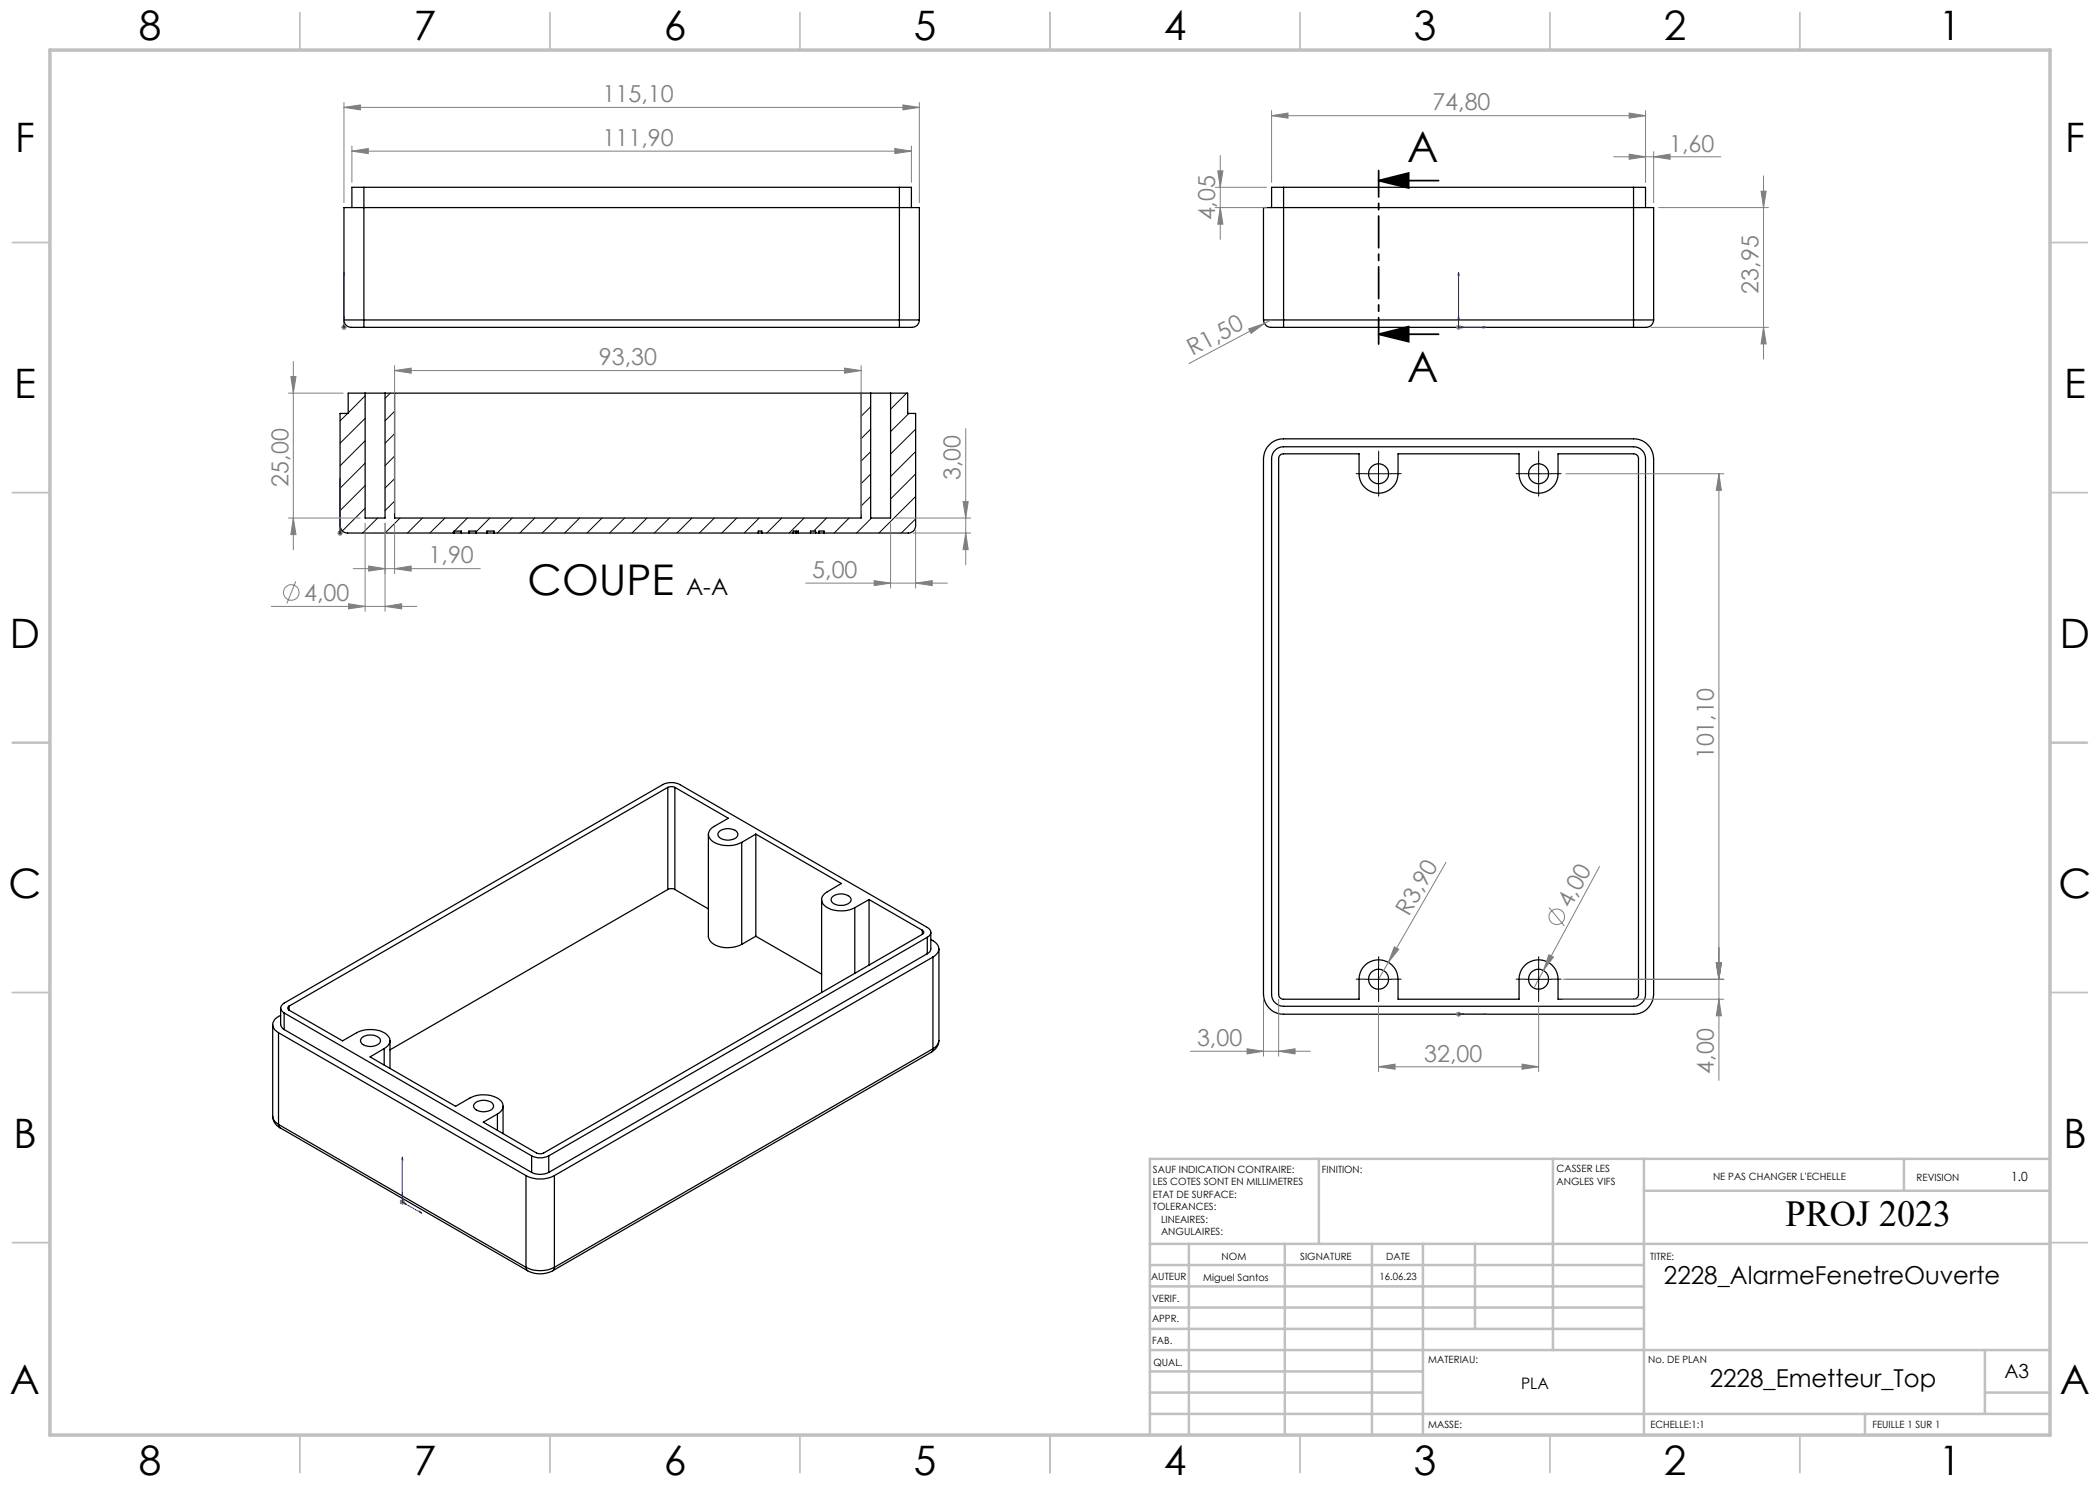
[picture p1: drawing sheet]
<svg xmlns="http://www.w3.org/2000/svg" width="420mm" height="297mm" viewBox="0 0 420 297" stroke-linecap="round" stroke-linejoin="round" font-family="sans-serif">
<g fill="none" stroke="#000" stroke-width=".25">
<path d="M72.8 37.5h-2.4v4M72.8 37.5h107.1M72.8 37.5v26.5M179.9 37.5h2.4v4M179.9 37.5v26.5M256.7 37.5h-2.4v4M256.7 37.5v26.5M256.7 37.5h70M326.7 37.5h2.4v4M326.7 37.5v26.5M68.8 64v-22.5h115.1v22.5M68.8 64a1.7 1.7 0 0 0 2.2 1.5h1.8"/>
<path d="M68.8 64h4M72.8 64v1.5M72.8 64h107.1M72.8 65.5h107.1M73 78.6h-3.4v4.1h-1.6v22.4a1.51 1.51 0 0 0 1.5 1.5h89.1M73 78.6h4M73 78.6v25h4v-25M77 78.6h97.1M78.9 78.6v25h93.3v-25M174.1 78.6h4M174.1 78.6v25h4v-25M178.1 78.6h3.4v4.1h1.6v22.4a1.45 1.45 0 0 1-1.5 1.5h-16.8"/>
<path d="M179.9 64v1.5M179.9 64h4M183.9 64a1.7 1.7 0 0 1-2.3 1.5h-1.7M252.7 64v-22.5h78v22.5M252.7 64a1.75 1.75 0 0 0 2.3 1.5h1.7M252.7 64h4M256.7 64v1.5M256.7 64h70M256.7 65.5h70M326.7 64v1.5M326.7 64h4M330.7 64a1.75 1.75 0 0 1-2.2 1.5h-1.8"/>
<path d="M253.9 88.9a3.8 3.8 0 0 1 2.8-1.1h70a4 4 0 0 1 4 4v107.1a4 4 0 0 1-4 3.9h-70a4 4 0 0 1-4-3.9v-107.1a4.1 4.1 0 0 1 1.2-2.9zM255 90.1a2.31 2.31 0 0 1 1.7-.7h70a2.41 2.41 0 0 1 2.4 2.4v107.1a2.41 2.41 0 0 1-2.4 2.4h-70a2.41 2.41 0 0 1-2.4-2.4v-107.1a2.31 2.31 0 0 1 .7-1.7zM256 91l.5-.2h15.3v4a3.9 3.9 0 0 0 3.9 3.8 3.9 3.9 0 0 0 3.9-3.8v-4h24.2v4a3.9 3.9 0 0 0 3.9 3.8 3.9 3.9 0 0 0 3.9-3.8v-4h15.1a.96 .96 0 0 1 1 1v107.1a.96 .96 0 0 1-1 .9h-15.1v-3.9a3.9 3.9 0 0 0-3.9-3.9 3.9 3.9 0 0 0-3.9 3.9v3.9h-24.2v-3.9a3.9 3.9 0 0 0-3.9-3.9 3.9 3.9 0 0 0-3.9 3.9v3.9h-15.1a.96 .96 0 0 1-1-.9v-107.4zM90.8 106.6v-.4h1.5v.4M93.8 106.6v-.4h1.4v.4M97.4 106.6v-.4h1.4v.4M151.7 106.6v-.4h.7v.4M158.6 106.6h.6M158.6 106.6v-.4h1.1v.4M159.2 106.6h.4M159.2 106.2v.4M159.7 106.6h2.4v-.4h1v.4"/>
<path d="M162.1 106.6h1M163.1 106.6h.7v-.4h1v.4M163.9 106.6h.9M133.6 157.5l.5-.2 .9 .2M133.6 157.5l-75.8 43.7M133.6 157.5v20.4M135 157.5l10.7 6.2-2.9 1.6a1.67 1.67 0 0 0-1.1 1.4 1.67 1.67 0 0 0 .9 1.6 6.2 6.2 0 0 0 5.7 .2M135 157.5v20.4M133.6 177.9a1.5 1.5 0 0 1 1.4 0M133.6 177.9l-55.6 32.1M135 177.9l6.7 3.9M141.7 166.9v20.4a2.66 2.66 0 0 0 2.5 2.1l1.2 .1 1.3-.1 1.6-.5"/>
<path d="M143.9 166.3a2.74 2.74 0 0 1 3.6 .2 .97 .97 0 0 1-.9 1.3 2.54 2.54 0 0 1-3-.8zM148.3 168.5v20.4M151.2 166.8l17.1 9.9-2.8 1.7a1.71 1.71 0 0 0-1.2 1.7 1.71 1.71 0 0 0 1.4 1.5 6.2 6.2 0 0 0 5.3-.1M151.2 166.8l-2.9 1.7M151.2 166.8v20.5M164.3 179.9v18.6M166.5 179.3a2.79 2.79 0 0 1 3.6 .3 .95 .95 0 0 1-.8 1.3 2.36 2.36 0 0 1-3.1-.8zM173.8 179.9l-2.8 1.6M173.8 179.9l10.7 6.2M173.8 179.9v13.1M151.2 187.3l13.1 7.5M151.2 187.3l-2.9 1.6"/>
<path d="M171 181.5v13.2M184.5 186.9l-75.9 43.8h-.8l-.5-.1-10.6-6.2 2.8-1.6M184.5 186.1a.43 .43 0 0 1 .3 .4 .43 .43 0 0 1-.3 .4M184.5 186.1v.8M185.5 187.5a1.04 1.04 0 0 0 .7-1 1.04 1.04 0 0 0-.7-1l-49.5-28.6a3.9 3.9 0 0 0-3.4 0l-75.8 43.7a1.04 1.04 0 0 0-.7 1 1.04 1.04 0 0 0 .7 1M185.5 187.5l-75.8 43.7M185.5 190.7l-75.8 43.8M185.5 187.5v3.2M186.2 186.5v3.3a1.09 1.09 0 0 1-.7 .9M186.2 187.9l.4 .2a1.72 1.72 0 0 1 1.2 1.7 1.72 1.72 0 0 1-1.2 1.6M186.6 191.4l-75.7 43.7M186.6 191.4v18.4"/>
<path d="M187.8 189.8v18.3a2.09 2.09 0 0 1-1.2 1.7M54.5 204.9v18.4M55.7 206.5l49.5 28.6M55.7 206.5v18.4M56.1 201.6v3.3l.2 .6 .5 .4M56.1 203.1a1.89 1.89 0 0 0-1.1 2.9l.7 .5M56.8 202.6l49.5 28.6M56.8 205.9l49.5 28.6M56.8 202.6v3.3M57.8 201.2a.43 .43 0 0 0-.3 .4 .43 .43 0 0 0 .3 .4M57.8 202l10.7 6.2 2.8-1.7a5.9 5.9 0 0 1 6.1 .5 1.58 1.58 0 0 1-.6 2.7M57.8 201.2v.8"/>
<path d="M72.4 207.5a2.84 2.84 0 0 1 3.6 .2 .99 .99 0 0 1-.9 1.4 2.72 2.72 0 0 1-2.9-.6 .75 .75 0 0 1 .2-1zM76.8 209.7l-2.8 1.7 17.1 9.9 2.9-1.7a5.6 5.6 0 0 1 6.4 .8 1.69 1.69 0 0 1-.9 2.4M76.8 209.7v3.3M78 208.1v5.6M186.3 210.4l-75.7 43.7M186.6 209.8l-.3 .6M186.6 209.8l-75.7 43.7M187.7 208.1a2.63 2.63 0 0 1-1.4 2.3M54.5 223.3v.2a2.76 2.76 0 0 0 1.5 2.1M54.5 223.3a2.04 2.04 0 0 0 1.2 1.6M55.7 224.9l.1 .4 .2 .3M55.7 224.9l49.5 28.6"/>
<path d="M56 225.6l49.5 28.5M95 220.6a2.74 2.74 0 0 1 3.6 .2 .97 .97 0 0 1-.8 1.4 2.54 2.54 0 0 1-3.1-.9zM99.5 222.8v3.3M100.6 221.2v5.5M105.2 235.1a6.4 6.4 0 0 0 5.7 0M105.2 235.1v18.4M106.3 234.5a4 4 0 0 0 3.4 0M106.3 231.2a4 4 0 0 0 3.4 0M106.3 231.2v3.3M109.7 231.2v3.3M110.9 235.1v18.4M105.2 253.5a6.4 6.4 0 0 0 5.7 0"/>
<path d="M105.2 253.5l.3 .6M105.5 254.1a5.3 5.3 0 0 0 5.1 0M110.9 253.5l-.3 .6"/>
<circle cx="275.7" cy="94.8" r="2.01"/>
<circle cx="307.7" cy="94.8" r="2.01"/>
<circle cx="275.7" cy="195.8" r="2"/>
<circle cx="307.7" cy="195.8" r="2"/>
</g>
<g fill="none" stroke="#000" stroke-width=".2">
<path d="M73 79.2l-3.4 3.4M78.1 78.6l-1.1 1.1M172.4 78.6l-.2 .2M181.3 78.6l-3.2 3.2M69.5 82.7l-1.5 1.5M73 83.7l-5 4.9M73 88.2l-5 5M73 92.6l-5 5M73 97.1l-5 5M78.9 82.3l-1.9 1.9M78.9 86.7l-1.9 1.9M78.9 91.2l-1.9 1.9"/>
<path d="M78.9 95.7l-1.9 1.9M174.1 81.3l-1.9 2M174.1 85.8l-1.9 1.9M174.1 90.3l-1.9 1.9M174.1 94.8l-1.9 1.9M174.1 99.3l-1.9 1.9M181.8 82.7l-3.7 3.6M183.1 85.8l-5 5M183.1 90.3l-5 5M183.1 94.8l-5 5M183.1 99.3l-7.3 7.3M273.2 94.8h5"/>
<path d="M275.7 92.2v5.1M305.2 94.8h5M307.7 92.2v5.1M73 101.6l-4.5 4.6M75.5 103.6l-3 3M78.9 100.2l-1.9 1.9M80 103.6l-3 3M84.5 103.6l-3 3M89 103.6l-3 3M90.8 106.3l-.3 .3M93.5 103.6l-2.6 2.6M98 103.6l-2.8 2.8"/>
<path d="M102.4 103.6l-3 3M107 103.6l-3 3M111.4 103.6l-3 3M115.9 103.6l-3 3M120.4 103.6l-3 3M124.9 103.6l-3 3M129.4 103.6l-3 3M133.9 103.6l-3 3M138.4 103.6l-3 3M142.9 103.6l-3 3M147.4 103.6l-3 3M151.8 103.6l-3 3"/>
<path d="M156.4 103.6l-3 3M160.8 103.6l-3 3M165.3 103.6l-2.6 2.6M169.8 103.6l-3 3M174.3 103.6l-3 3M183.1 103.8l-2.8 2.8M273.2 195.9h5M275.7 193.4v5M305.2 195.9h5M307.7 193.4v5"/>
</g>
<g fill="none" stroke="#808080" stroke-width=".2">
<path d="M68.8 21.5l3.3-.5v1zM68.8 20.5v20M68.8 21.5h115.1M70.4 30.2l3.3-.5v1zM70.4 29.2v7.3M70.4 30.2h111.9M179 29.7l3.3 .5-3.3 .5zM180.6 21l3.3 .5-3.3 .5zM182.3 29.2v7.3M183.9 20.5v20M243.1 37.5h10.2M243.6 34.2h1l-.5 3.3z"/>
<path d="M244.1 31.1v16.8M254.3 23.1l3.3-.5v1zM254.3 22.1v14.4M254.3 23.1h74.8M322.8 31.4h21.4M325.8 30.8l3.3 .6-3.3 .5zM325.8 22.6l3.3 .5-3.3 .5zM329.1 22.1v14.4M330.7 31.4l3.3-.6v1.1zM330.7 30.3v10.2M352.2 38.2h1l-.5 3.3zM352.7 35.2v36.6"/>
<path d="M243.1 41.5h10.2M244.1 41.5l.5 3.3h-1zM331.7 41.5h22M57.7 78.6h10.9M58.2 75.3h1l-.5 3.3zM58.7 72.3v37.7M68.3 65.5h1M68.4 65.1l.7 .7M68.8 65v1M69.1 65.1l-.7 .7M78.9 74.1l3.3-.5v1zM78.9 73.1v29.5"/>
<path d="M78.9 74.1h93.3M168.9 73.6l3.3 .5-3.3 .5zM172.2 73.1v29.5M249.7 65.8l3.2-1.1-2.7 2zM252.9 64.7l-15.1 8M254.2 64l-1.3 .7M291.2 65.5h1M291.4 65.1l.7 .7M291.7 65v1M292.1 65.1l-.7 .7M330.2 65.5h23.5M352.7 65.5l.5 3.3h-1z"/>
<path d="M193.1 85.7v27.3M313.2 94.8h31.6M343.8 94.8l.5 3.3h-1zM343.8 94.8v121.3M57.7 103.6h14.3M58.7 103.6l.5 3.3h-1zM59.2 116.3l-1.8 4.4M67.5 106.6h1M67.7 106.3l.7 .7M68 106.1v1M68.4 106.3l-.7 .7M70.7 113.7h25.4"/>
<path d="M73 104.6v17.7M73.7 113.2l3.3 .5-3.3 .5zM77 104.6v17.7M78.9 113.7l3.3-.5v1zM78.9 104.6v10.1M161.1 116.6h28.4M174.8 116.1l3.3 .5-3.3 .5zM178.1 104.6v13M179.1 103.6h15M182.6 106.6h11.5M183.1 116.6l3.3-.5v1zM183.1 106.1v11.5"/>
<path d="M192.6 100.3h1l-.5 3.3zM193.1 106.6l.5 3.3h-1zM54.3 121.3h29.1M69.7 120.8l3.3 .5-3.3 .5zM77 121.3l3.3-.5v1zM289.2 172.5l-11.5 20M319.9 173.3l-13.1 24.3M252.7 199.8v11.4M255.7 199.8v11.4M277.7 192.5l-2 3.4M278.9 189.4l.9 .5-2.1 2.6zM309.8 191l.9 .4-2 2.7z"/>
<path d="M309.8 181.5l3.1 3.7M312.6 195.9h32.2M312.6 199.8h32.2M343.3 192.5h1l-.5 3.4zM343.8 199.8l.5 3.4h-1zM238.1 210.3h24M249.4 209.8l3.3 .5-3.3 .5zM255.7 210.3l3.3-.5v1zM275.7 213.4l3.3-.6v1.1zM275.7 201.4v12.9M275.7 213.4h32M291.2 202.8h1"/>
<path d="M291.4 202.5l.7 .7M291.7 202.3v1M292.1 202.5l-.7 .7M304.4 212.8l3.3 .6-3.3 .5zM307.7 201.4v12.9M80.5 239.9v1M80 240.4h1M80.1 240l.7 .8M80.8 240l-.7 .8"/>
<circle cx="58.3" cy="118.5" r="1.55"/>
<circle cx="311.4" cy="183.4" r="1.55"/>
</g>
<path d="M275.7 36.1h12M275.7 36.1l6-1.5v3zM275.7 66.8h12M275.7 66.8l6-1.5v3z" fill="none" stroke="#000" stroke-width=".35"/>
<g fill="none" stroke="#00f" stroke-width=".2">
<path d="M68.8 54.5v11M68.8 54.5v.6v-.6M291.7 54.5l.2 .6h-.3zM291.7 54.5v11h5.5M68.8 65.3v.3zM68.8 63.3v.5v-.5M68.8 65.5h.1M291.7 63.3l.2 .5h-.3zM292.3 65.3l.5 .2-.5 .1zM296.7 65.3l.5 .2-.5 .1zM68 95.6v.6v-.6M68 95.6v11"/>
<path d="M68 106.5v.2zM68 106.6h.1M291.6 202.8h.3zM291.7 202.8h.1M291.7 202.8h5.5M292.8 202.8h-.5h.5M297.2 202.8h-.5h.5M80.5 231.4v.5l-.1-.1zM80.5 238.6v.5l-.1-.1zM80.5 231.4v9M80.5 240.4l3.8 2.2M80.5 240.4l.7 .4"/>
<path d="M80.9 240.5l.3 .3-.3-.1zM84 242.3l.3 .3-.3-.1z"/>
</g>
<path d="M275.7 34.1v34.7" fill="none" stroke="#000" stroke-width=".35" stroke-dasharray="6.3 1.3 1.3 1.3" stroke-dashoffset="1.1"/>
<g fill="none" stroke="#c0c0c0" stroke-width=".35">
<path d="M60 2.5v7.5M110 2.5v7.5M160 2.5v7.5M210 2.5v7.5M260 2.5v7.5M310 2.5v7.5M360 2.5v7.5M2.5 48.5h7.5M410 48.5h7.5M2.5 98.5h7.5M410 98.5h7.5M2.5 148.5h7.5"/>
<path d="M410 148.5h7.5M2.5 198.5h7.5M410 198.5h7.5M2.5 248.5h7.5M410 248.5h7.5M60 287v7.5M110 287v7.5M160 287v7.5M210 287v7.5M260 287v7.5M310 287v7.5M360 287v7.5"/>
</g>
<g fill="none" stroke="#c0c0c0" stroke-width=".5">
<path d="M263.8 231.8v17M310.6 231.8v38.2M328.8 231.8v55.2M328.8 238.2h81.2M380.8 231.8v6.4M410 231.8h-180v55.2M230 248.8h180M230 257.3h98.8M230 253h98.8M237.8 248.8v38.2M257 248.8v38.2M274.4 248.8v38.2"/>
<path d="M284.6 248.8v38.2M295 248.8v17M230 265.8h98.8M230 261.5h98.8M230 278.5h54.6M230 274.3h54.6M230 270h180M397 278.5h13M397 270v12.8M230 282.8h180M373 282.8v4.2"/>
</g>
<path d="M10 10h400v277h-400z" fill="none" stroke="#c0c0c0" stroke-width=".7"/>
<g fill="none" stroke="#000" stroke-width=".2" stroke-dasharray="30.5 1.3 1.3 1.3">
<path d="M273.2 94.7h-2M275.7 92.2v-2M275.7 97.2v2M278.2 94.7h2M305.2 94.7h-2M307.7 92.2v-2M307.7 97.2v2M310.2 94.7h2M273.2 195.8h-2M275.7 193.3v-2M275.7 198.3v2M278.2 195.8h2"/>
<path d="M305.2 195.8h-2M307.7 193.3v-2M307.7 198.3v2M310.2 195.8h2"/>
</g>
<path d="M275.7 36.1l6-1.5v3zM275.7 66.8l6-1.5v3z" fill="#000"/>
<g fill="#00f">
<path d="M296.7 65.3l.5 .2-.5 .1zM291.7 54.5l.2 .6h-.3z"/>
<path d="M68.8 65.3v.3zM68.8 63.3v.5zM68 106.5v.2zM68 95.6v.6zM68 106.5v.2zM68 95.6v.6z"/>
<path d="M292.3 202.8h.5zM291.6 202.8h.3zM68.8 65.3v.3zM68.8 54.5v.6z"/>
<path d="M292.3 65.3l.5 .2-.5 .1zM291.7 63.3l.2 .5h-.3zM296.7 202.8h.5zM291.6 202.8h.3zM84 242.3l.3 .3-.3-.1zM80.5 231.4v.5l-.1-.1zM80.9 240.5l.3 .3-.3-.1zM80.5 238.6v.5l-.1-.1z"/>
</g>
<g fill="#808080">
<path d="M249.7 65.8l3.2-1.1-2.7 2z"/>
<path d="M278.9 189.4l.9 .5-2.1 2.6z"/>
<path d="M309.8 191l.9 .4-2 2.7z"/>
<path d="M330.7 31.4l3.3-.6v1.1zM325.8 30.8l3.3 .6-3.3 .5zM304.4 212.8l3.3 .6-3.3 .5zM275.7 213.4l3.3-.6v1.1zM255.7 210.3l3.3-.5v1zM249.4 209.8l3.3 .5-3.3 .5z"/>
<path d="M254.3 23.1l3.3-.5v1zM325.8 22.6l3.3 .5-3.3 .5zM68.8 21.5l3.3-.5v1zM180.6 21l3.3 .5-3.3 .5zM70.4 30.2l3.3-.5v1zM179 29.7l3.3 .5-3.3 .5zM73.7 113.2l3.3 .5-3.3 .5zM78.9 113.7l3.3-.5v1zM174.8 116.1l3.3 .5-3.3 .5zM183.1 116.6l3.3-.5v1z"/>
<path d="M77 121.3l3.3-.5v1zM69.7 120.8l3.3 .5-3.3 .5z"/>
<path d="M244.1 41.5l.5 3.3h-1zM243.6 34.2h1l-.5 3.3z"/>
<path d="M352.2 38.2h1l-.5 3.3zM352.7 65.5l.5 3.3h-1zM343.8 94.8l.5 3.3h-1zM343.3 192.5h1l-.5 3.4zM343.3 192.5h1l-.5 3.4zM343.8 199.8l.5 3.4h-1zM58.2 75.3h1l-.5 3.3zM58.7 103.6l.5 3.3h-1zM192.6 100.3h1l-.5 3.3zM193.1 106.6l.5 3.3h-1z"/>
<path d="M78.9 74.1l3.3-.5v1zM168.9 73.6l3.3 .5-3.3 .5z"/>
</g>
<g font-size="8.5">
<text x="281.4" y="32.4">A</text>
<text x="281.4" y="76.5">A</text>
<text x="105.5" y="119">COUPE</text>
</g>
<g font-size="8.1">
<text x="27.8" y="8">8</text>
<text x="82.8" y="8">7</text>
<text x="132.8" y="8">6</text>
<text x="182.8" y="8">5</text>
<text x="232.8" y="8">4</text>
<text x="282.8" y="8">3</text>
<text x="332.8" y="8">2</text>
<text x="387.8" y="8">1</text>
<text x="3" y="30.4">F</text>
<text x="413" y="30.4">F</text>
<text x="2.8" y="79.6">E</text>
<text x="412.8" y="79.6">E</text>
<text x="2" y="129.6">D</text>
<text x="412" y="129.6">D</text>
<text x="1.7" y="179.6">C</text>
<text x="411.7" y="179.6">C</text>
<text x="2.7" y="229.6">B</text>
<text x="412.7" y="229.6">B</text>
<text x="2" y="278.9">A</text>
<text x="412" y="278.9">A</text>
<text x="27.8" y="295">8</text>
<text x="82.8" y="295">7</text>
<text x="132.8" y="295">6</text>
<text x="182.8" y="295">5</text>
<text x="232.8" y="295">4</text>
<text x="282.8" y="295">3</text>
<text x="332.8" y="295">2</text>
<text x="387.8" y="295">1</text>
</g>
<text font-size="7.3" x="357.1" y="245.1">PROJ 2023</text>
<g font-size="4.9">
<text x="332.8" y="256.9">2228_AlarmeFenetreOuverte</text>
<text x="342" y="277.3">2228_Emetteur_Top</text>
</g>
<g font-size="4.7" fill="#808080">
<text x="120.5" y="20.4">115,10</text>
<text x="286.5" y="22.1">74,80</text>
<text x="120.5" y="29.2">111,90</text>
<text x="333.9" y="30.3">1,60</text>
<text x="243.1" y="44.1" transform="rotate(-90 243.1 44.1)">4,05</text>
<text x="351.7" y="58.7" transform="rotate(-90 351.7 58.7)">23,95</text>
<text x="238.5" y="71.3" transform="rotate(-28 238.5 71.3)">R1,50</text>
<text x="119.8" y="73.1">93,30</text>
<text x="57.7" y="97.3" transform="rotate(-90 57.7 97.3)">25,00</text>
<text x="192.1" y="96" transform="rotate(-90 192.1 96)">3,00</text>
<text x="85.7" y="112.7">1,90</text>
<text x="162.5" y="115.6">5,00</text>
<text x="60.8" y="120.2">4,00</text>
<text x="342.8" y="151.9" transform="rotate(-90 342.8 151.9)">101,10</text>
<text x="281.8" y="183.4" transform="rotate(-60 281.8 183.4)">R3,90</text>
<text x="314.1" y="181.9" transform="rotate(-62 314.1 181.9)">4,00</text>
<text x="239.4" y="209.2">3,00</text>
<text x="284.9" y="212.3">32,00</text>
<text x="342.8" y="214.8" transform="rotate(-90 342.8 214.8)">4,00</text>
</g>
<text font-size="4.7" x="137.2" y="118.9">A-A</text>
<text font-size="3.9" x="400.9" y="275.5">A3</text>
<text font-size="3.2" x="304.2" y="277.9">PLA</text>
<text font-size="2.5" x="402.2" y="236.1">1.0</text>
<g font-size="2">
<text x="230.6" y="234.6">SAUF INDICATION CONTRAIRE:</text>
<text x="230.6" y="237.1">LES COTES SONT EN MILLIMETRES</text>
<text x="230.6" y="239.6">ETAT DE SURFACE:</text>
<text x="264.4" y="234.6">FINITION:</text>
<text x="311.3" y="234.5">CASSER LES</text>
<text x="311.3" y="237">ANGLES VIFS</text>
<text x="342.6" y="236">NE PAS CHANGER L'ECHELLE</text>
<text x="383.3" y="236.2">REVISION</text>
<text x="230.6" y="242.1">TOLERANCES:</text>
<text x="232.2" y="244.6">LINEAIRES:</text>
<text x="232.2" y="247.1">ANGULAIRES:</text>
<text x="244.3" y="252">NOM</text>
<text x="260" y="251.9">SIGNATURE</text>
<text x="277.2" y="251.9">DATE</text>
<text x="330" y="251.9">TITRE:</text>
<text x="230.2" y="256.1">AUTEUR</text>
<text x="240.6" y="256.1">Miguel Santos</text>
<text x="275.9" y="255.9">16.06.23</text>
<text x="230.4" y="260.3">VERIF.</text>
<text x="230.4" y="264.4">APPR.</text>
<text x="230.5" y="268.8">FAB.</text>
<text x="230.7" y="273.1">QUAL.</text>
<text x="285.7" y="272.5">MATERIAU:</text>
<text x="329.6" y="272.5">No. DE PLAN</text>
<text x="285.6" y="285.5">MASSE:</text>
<text x="330.1" y="285.6">ECHELLE:1:1</text>
<text x="374.5" y="285.6">FEUILLE 1 SUR 1</text>
</g>
</svg>
